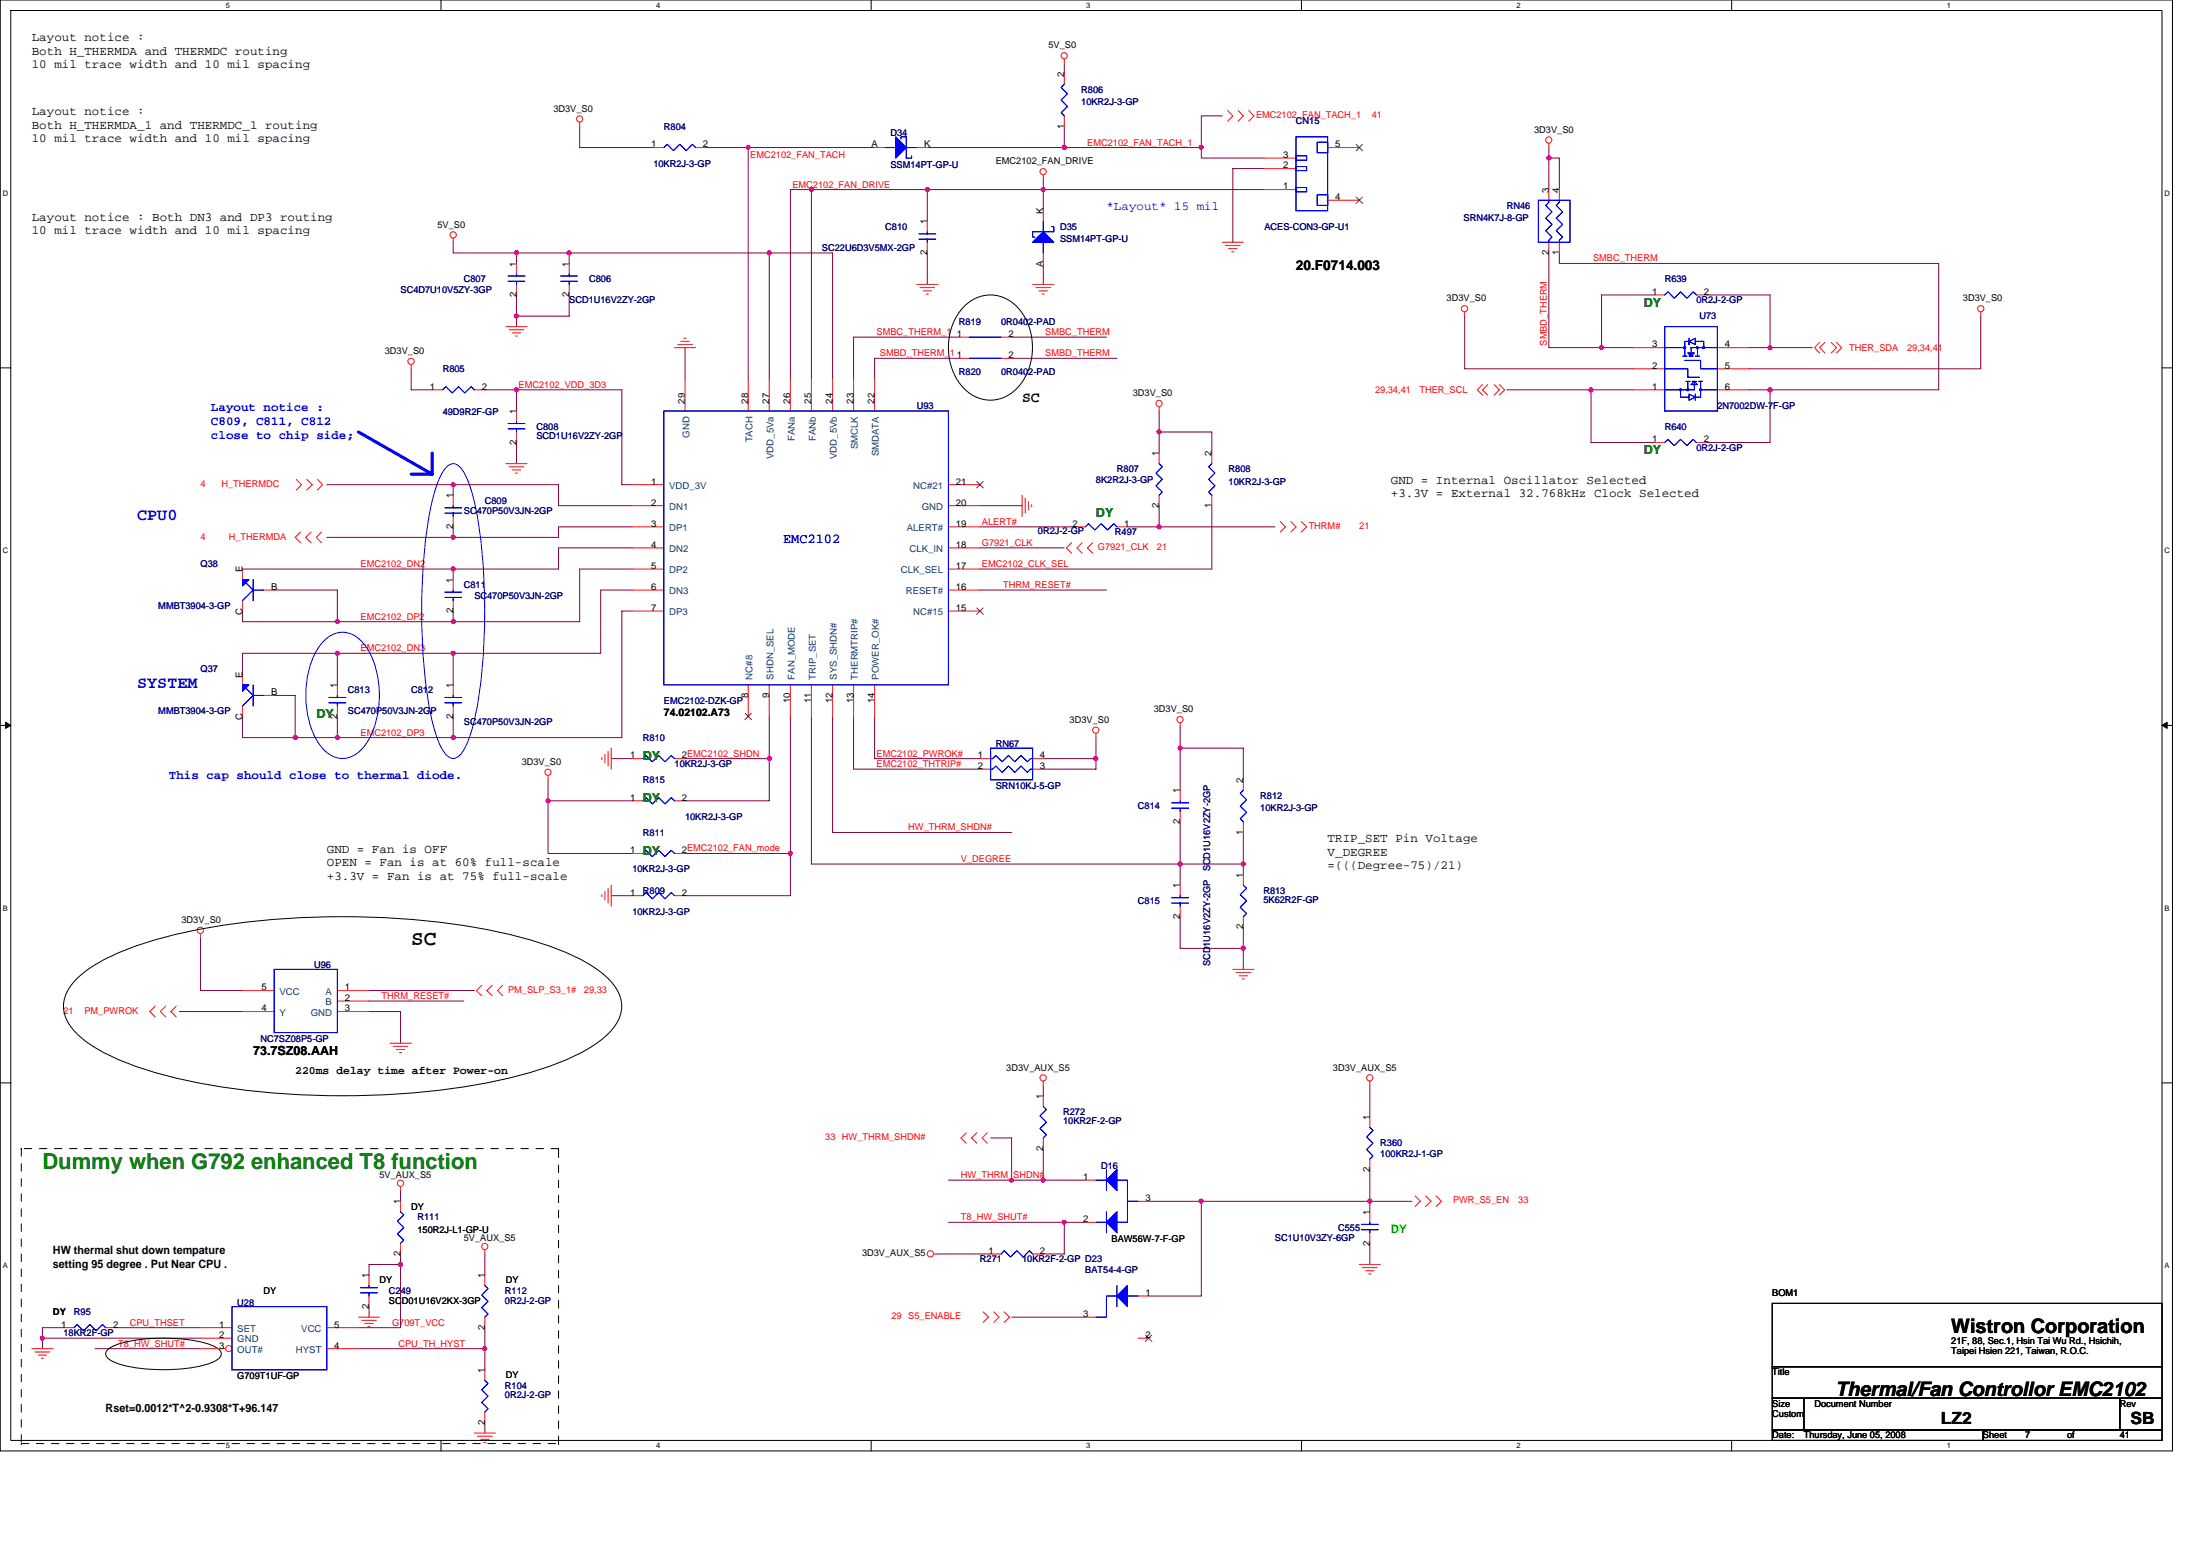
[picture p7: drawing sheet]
<svg xmlns="http://www.w3.org/2000/svg" width="297mm" height="210mm" viewBox="0 0 297 210" stroke-linecap="round" stroke-linejoin="round" font-family="sans-serif">
<path d="M0 0h293.3v195.9h-293.3zM1.5 1.4h290.4v193h-290.4z" fill="none" stroke="#000" stroke-width=".14"/>
<g fill="#fff">
<path d="M30.5 .1h.5v1.2h-.5z"/>
<path d="M30.5 194.6h.5v1.1h-.5z"/>
</g>
<path d="M59.5 0v1.4M59.5 194.4v1.5" fill="none" stroke="#000" stroke-width=".14"/>
<g fill="#fff">
<path d="M88.6 .1h.5v1.2h-.5z"/>
<path d="M88.6 194.6h.5v1.1h-.5z"/>
</g>
<path d="M117.6 0v1.4M117.6 194.4v1.5" fill="none" stroke="#000" stroke-width=".14"/>
<g fill="#fff">
<path d="M146.7 .1h.5v1.2h-.5z"/>
<path d="M146.7 194.6h.5v1.1h-.5z"/>
</g>
<path d="M175.7 0v1.4M175.7 194.4v1.5" fill="none" stroke="#000" stroke-width=".14"/>
<g fill="#fff">
<path d="M204.8 .1h.5v1.2h-.5z"/>
<path d="M204.8 194.6h.5v1.1h-.5z"/>
</g>
<path d="M233.8 0v1.4M233.8 194.4v1.5" fill="none" stroke="#000" stroke-width=".14"/>
<g fill="#fff">
<path d="M262.8 .1h.6v1.2h-.6z"/>
<path d="M262.8 194.6h.6v1.1h-.6z"/>
<path d="M.4 25.5h.7v1.1h-.7z"/>
<path d="M292.3 25.5h.7v1.1h-.7z"/>
<path d="M.4 73.8h.7v1.1h-.7z"/>
<path d="M292.3 73.8h.7v1.1h-.7z"/>
</g>
<path d="M0 49.7h1.5M291.9 49.7h1.4" fill="none" stroke="#000" stroke-width=".14"/>
<g fill="#fff">
<path d="M.4 122h.7v1.1h-.7z"/>
<path d="M292.3 122h.6v1.1h-.6z"/>
</g>
<path d="M0 97.9h1.5M291.9 97.9h1.4" fill="none" stroke="#000" stroke-width=".14"/>
<path d="M.8 97.5l.7 .4-.7 .4zM291.9 97.9l.7-.4v.8z" fill="#000" stroke="#000" stroke-width=".14"/>
<g fill="#fff">
<path d="M.4 170.3h.7v1.1h-.7z"/>
<path d="M292.3 170.3h.6v1.1h-.6z"/>
</g>
<path d="M130 41.6a4.9 4.9 0 0 1 8 .7 8.3 8.3 0 0 1-1.2 10.6 4.9 4.9 0 0 1-7.4-1.3 8.4 8.4 0 0 1 .6-10zM10.3 132.2a21.9 21.9 0 0 1 8.3-4.6 85.3 85.3 0 0 1 24.7-3.8 97.4 97.4 0 0 1 28.6 3.2 28.3 28.3 0 0 1 9.3 4.3 6.3 6.3 0 0 1 2.7 4.5 5.2 5.2 0 0 1-1.7 3.7 22 22 0 0 1-8.3 4.6 85.4 85.4 0 0 1-24.7 3.8 97.2 97.2 0 0 1-28.6-3.2 28.3 28.3 0 0 1-9.3-4.4 6.2 6.2 0 0 1-2.7-4.5 5.3 5.3 0 0 1 1.7-3.6zM0 146.2h1.5M291.9 146.2h1.4M239.3 175.9h52.6v8.6h-52.6zM14.7 182.1a10.5 10.5 0 0 1 4.9-1.4 22.6 22.6 0 0 1 8.8 .8 1.88 1.88 0 0 1 1.5 1.3 1.88 1.88 0 0 1-1.5 1.2 23.2 23.2 0 0 1-12.6 0 1.87 1.87 0 0 1-1.5-1.2l.1-.4zM239.3 188.7h4.2v4.3h-4.2zM239.3 184.5h52.6v4.2h-52.6zM239.3 193h28.4v1.4h-28.4zM243.5 188.7h42.7v4.3h-42.7zM267.7 193h24.2v1.4h-24.2zM286.2 188.7h5.7v4.3h-5.7z" fill="none" stroke="#000" stroke-width=".14"/>
<g fill="none" stroke="#800040" stroke-width=".14">
<path d="M78.3 17.1v2.8h9.9M95.3 19.9h22.8M101 19.9v31.3M125.2 19.9h18.5M143.7 8.5v1.4M143.7 17.1v2.8M162.2 19.9v1.4h8.5M165 15.6h-2.8v4.3h-18.5M209.1 19.9v5.7M61.2 32.7v1.4h8.5v1.5M69.7 34.1h7.2v1.5M69.7 39.8v4.3"/>
<path d="M76.9 34.1h27v17.1M76.9 39.8v2.9h-7.2M103.9 34.1h8.5v17.1M109.6 25.6v25.6M125.2 25.6v4.3M125.2 34.1v4.3M140.9 24.2v4.2M140.9 35.6v2.8M170.7 25.6h-64v25.6M170.7 22.8h-4.2v9.9M209.1 34.1v12.8h11.4M209.1 21.3h1.4v4.3"/>
<path d="M210.5 34.1v1.5h51.3v17h-22.8M223.3 39.8h-7.1v7.1M230.5 39.8h8.5v7.1M55.5 49.8v2.8h2.9M65.5 52.6h18.5v12.8h1.4M69.7 52.6v2.9M69.7 59.7v2.9M92.5 46.9v4.3M129.5 45.5h-14.3v5.7M129.5 48.4h-11.4v2.8M136.6 48.4h14.2M136.6 45.5h12.8"/>
<path d="M156.5 55.5v5.7M156.5 58.3h7.1v2.9M197.8 42.7v7.1h22.7M203.4 52.6h17.1M214.8 52.6v7.1h8.5M236.2 52.6h2.8v7.1h-8.5M236.2 46.9h8.5M267.4 42.7v7.1h-31.2M32.7 76.8h28.5v1.4M37 79.7h8.5v4.2M44.1 65.4h17.1v1.4M61.2 71.1v1.4"/>
<path d="M61.2 65.4h14.2v2.9h10M85.4 79.7h-4.3v8.5h-19.9M85.4 71.1h-10v1.4h-31.3M85.4 74h-10v2.8h-14.2M85.4 76.8h-7.1v7.1h-45.6v-1.4M132.3 79.7h17.1M132.3 74h11.4M132.3 71.1h12.8M132.3 68.3h5.7M152.2 71.1h19.9M156.5 68.3v2.8M163.6 68.3v8.5h-31.3"/>
<path d="M32.7 91v-2.8h12.8v4.3M37 93.9h2.9v5.7M45.5 88.2h15.7v4.3M45.5 96.7v2.9M61.2 82.5v1.4M61.2 96.7v2.9M85.4 82.5h-1.4v17.1h-51.3v-2.9M103.9 96.7v11.4h-11.4M106.7 96.7v24.2h-14.2M109.6 96.7v19.9h58.3M112.4 96.7v15.7h24.2M115.2 96.7v7.1h17.1"/>
<path d="M118.1 96.7v5.7h14.2M148 99.6v4.2h-7.1M159.3 98.1v8.6M74 108.1v7.1h11.4M74 105.3v2.8M74 108.1h11.4M82.5 102.4h2.9M92.5 115.2h14.2M92.5 102.4h11.4M140.9 102.4h7.1M159.3 110.9v8.6M159.3 101h8.6v4.3"/>
<path d="M167.9 112.4v5.6M24.2 136.5h8.5M27.1 126.6v7.1h5.6M49.8 136.5h4.3v4.3M49.8 133.7h14.2M49.8 135.1h12.8M82.5 120.9h2.9M159.3 123.7v4.3h8.6M167.9 125.2v5.7M128.1 159.3h18.4M133.7 153.6h2.9v5.7M140.9 146.5v1.4"/>
<path d="M140.9 155v4.3M185 146.5v4.3M185 157.9v5.7M8.6 179.2h-2.9v2.9M15.7 179.2h11.4M49.8 176.4v1.4M54.1 160.7v1.5M54.1 169.3v9.9h-5.7M54.1 170.7h-4.3v1.4M65.5 169.3v2.8M65.5 179.2v5.7M126.6 169.3h7.1"/>
<path d="M128.1 165h15.6v4.3h-2.8M136.6 177.8h9.9M143.7 165h2.8M155.1 162.2h35.5M162.2 162.2v12.7h-7.1M185 167.8v2.9M5.7 180.6h21.4M12.8 182.1h14.3M48.4 182.1h17.1M65.5 192v1.4"/>
</g>
<g fill="#f0f" stroke="#f0f" stroke-width=".14">
<circle cx="106.7" cy="115.2" r=".27"/>
<circle cx="239" cy="52.6" r=".28"/>
<circle cx="109.6" cy="25.6" r=".28"/>
<circle cx="167.9" cy="128" r=".28"/>
<circle cx="61.2" cy="65.4" r=".27"/>
<circle cx="143.7" cy="19.9" r=".27"/>
<circle cx="74" cy="108.1" r=".27"/>
<circle cx="156.5" cy="71.1" r=".28"/>
<circle cx="69.7" cy="52.6" r=".28"/>
<circle cx="216.2" cy="46.9" r=".28"/>
<circle cx="167.9" cy="116.6" r=".28"/>
<circle cx="156.5" cy="58.3" r=".27"/>
<circle cx="103.9" cy="34.1" r=".28"/>
<circle cx="69.7" cy="34.1" r=".28"/>
<circle cx="61.2" cy="72.5" r=".27"/>
<circle cx="209.1" cy="21.3" r=".28"/>
<circle cx="147.9" cy="102.4" r=".28"/>
<circle cx="45.5" cy="88.2" r=".28"/>
<circle cx="159.3" cy="101" r=".27"/>
<circle cx="39.9" cy="99.5" r=".28"/>
<circle cx="159.3" cy="116.6" r=".28"/>
<circle cx="69.7" cy="42.6" r=".28"/>
<circle cx="101" cy="19.9" r=".27"/>
<circle cx="140.8" cy="25.6" r=".28"/>
<circle cx="239" cy="46.9" r=".28"/>
<circle cx="61.2" cy="99.5" r=".28"/>
<circle cx="45.5" cy="99.5" r=".28"/>
<circle cx="61.2" cy="88.2" r=".28"/>
<circle cx="103.9" cy="102.4" r=".28"/>
<circle cx="45.5" cy="83.9" r=".28"/>
<circle cx="61.2" cy="76.8" r=".28"/>
<circle cx="61.2" cy="83.9" r=".28"/>
<circle cx="76.8" cy="34.1" r=".28"/>
<circle cx="214.8" cy="52.6" r=".27"/>
<circle cx="54.1" cy="170.7" r=".28"/>
<circle cx="65.4" cy="182.1" r=".27"/>
<circle cx="5.7" cy="180.6" r=".28"/>
<circle cx="143.7" cy="165" r=".27"/>
<circle cx="140.8" cy="159.3" r=".28"/>
<circle cx="184.9" cy="162.1" r=".28"/>
<circle cx="162.2" cy="162.1" r=".28"/>
<circle cx="136.6" cy="159.3" r=".27"/>
<circle cx="162.2" cy="19.9" r=".28"/>
<circle cx="125.2" cy="25.6" r=".28"/>
</g>
<g fill="none" stroke="#f00" stroke-width=".14">
<path d="M78.3 16.5v.6M118.1 19.9h1.4M123.8 19.9h1.4M143.7 8v.5M165.8 14.9l.7 .7-.7 .8M167.2 14.9l.7 .7-.7 .8M168.6 14.9l.7 .7-.7 .8M209.1 19.3v.6M61.2 32.2v.5M69.7 35.6v1.4M69.7 38.4v1.4M123.8 38.4h2.8"/>
<path d="M124.2 38.8h2M124.6 39.3h1.2M125.1 39.7h.2M139.4 38.4h2.9M139.9 38.8h2M140.3 39.3h1.1M140.7 39.7h.3M140.9 23.6v.6M165 32.7h2.9M165.5 33.1h1.9M165.9 33.6h1.1M166.3 34h.3"/>
<path d="M55.5 49.2v.6M68.3 44.1h2.9M68.7 44.5h2M69.2 44.9h1.1M69.6 45.4h.3M91.1 46.9h2.8M91.5 46.5h2M91.9 46.1h1.2M92.3 45.7h.3M156.5 54.9v.6M197.8 42.1v.6M200.2 51.9l-.8 .7 .8 .7"/>
<path d="M200.9 51.9l-.7 .7 .7 .7M201.7 51.9l.7 .7-.7 .7M202.4 51.9l.8 .7-.8 .7M245.7 46.2l-.7 .7 .7 .7M246.4 46.2l-.7 .7 .7 .7M247.2 46.2l.8 .7-.8 .7M248 46.2l.7 .7-.7 .7M267.4 42.1v.6M32.7 76.8v1.4M35.6 79.7h1.4M40 64.7l.7 .7-.7 .7M40.6 71.8l-.7 .7 .7 .8"/>
<path d="M41.4 64.7l.7 .7-.7 .7M42 71.8l-.7 .7 .7 .8M42.9 64.7l.7 .7-.7 .7M43.4 71.8l-.7 .7 .7 .8M68.3 62.6h2.9M68.7 63h2M69.2 63.4h1.1M69.6 63.9h.3M138 66.8v2.9M138.4 67.3v2M138.9 67.7v1.1M139.3 68.1v.3"/>
<path d="M144.7 73.3l-.7 .7 .7 .7M145.1 71.1h1.4M146.1 73.3l-.7 .7 .7 .7M147.5 73.3l-.7 .7 .7 .7M150.8 71.1h1.4M172.9 70.4l.7 .7-.7 .7M174.3 70.4l.7 .7-.7 .7M175.7 70.4l.7 .7-.7 .7M32.7 81.1v1.4M61.2 92.5v1.4M61.2 95.3v1.4M148 99v.6"/>
<path d="M159.3 97.6v.5M74 104.7v.6M81.3 102.3v.3M81.7 101.8v1.2M82.1 101.4v2M82.1 119.9v2M82.5 101v2.8M82.5 119.5v2.8M167.9 105.3v1.4M167.9 110.9v1.5M21 135.8l-.8 .7 .8 .8M22.4 135.8l-.7 .7 .7 .8"/>
<path d="M23.8 135.8l-.7 .7 .7 .8M27.1 126v.6M65 133l-.7 .7 .7 .7M66.5 133l-.8 .7 .8 .7M67.9 133l-.7 .7 .7 .7M81.3 120.8v.3M81.7 120.3v1.2M166.5 130.9h2.8M166.9 131.3h2M167.3 131.7h1.1M167.7 132.1h.3M52.7 140.8h2.8"/>
<path d="M53.1 141.2h2M53.5 141.7h1.1M54 142.1h.2M130.5 152.9l-.8 .7 .8 .7M131.9 152.9l-.7 .7 .7 .7M133.3 152.9l-.7 .7 .7 .7M140.9 145.9v.6M140.9 147.9v1.5M140.9 153.6v1.4M185 145.9v.6M27.1 179.2h4.2M48.4 177.8h2.8"/>
<path d="M48.8 178.2h2M49.3 178.6h1.1M49.7 179.1h.3M54.1 160.2v.5M65.5 168.7v.6M126.1 169.3h.5M132.8 177.1l.7 .7-.7 .7M134.2 177.1l.7 .7-.7 .7M135.6 177.1l.7 .7-.7 .7M146.5 177.8h1.5M153.6 174.9h1.5M183.5 170.7h2.9"/>
<path d="M184 171.1h1.9M184.4 171.5h1.1M184.8 172h.3M191.1 161.4l.7 .8-.7 .7M192.5 161.4l.7 .8-.7 .7M193.9 161.4l.7 .8-.7 .7M4.3 182.1h2.9M4.7 182.5h2M5.2 182.9h1.1M5.6 183.3h.3M27.1 180.6h4.2M64 193.4h2.9"/>
<path d="M64.5 193.9h2M64.9 194.3h1.1M65.3 194.7h.3M65.5 184.9v1.4M65.5 190.6v1.4M153.6 180.6h1.5"/>
<circle cx="78.3" cy="16.1" r=".42"/>
<circle cx="143.7" cy="7.5" r=".42"/>
<circle cx="209.1" cy="18.9" r=".42"/>
<circle cx="61.2" cy="31.7" r=".43"/>
<circle cx="140.8" cy="23.2" r=".42"/>
<circle cx="55.5" cy="48.8" r=".42"/>
<circle cx="156.5" cy="54.5" r=".42"/>
<circle cx="197.7" cy="41.7" r=".42"/>
<circle cx="267.4" cy="41.7" r=".42"/>
<circle cx="148" cy="98.6" r=".42"/>
<circle cx="159.3" cy="97.1" r=".42"/>
<circle cx="74" cy="104.2" r=".42"/>
<circle cx="27" cy="125.6" r=".43"/>
<circle cx="54.1" cy="159.7" r=".43"/>
<circle cx="140.8" cy="145.5" r=".43"/>
<circle cx="184.9" cy="145.5" r=".42"/>
<circle cx="65.4" cy="168.3" r=".42"/>
<circle cx="125.6" cy="169.2" r=".43"/>
</g>
<g fill="none" stroke="#00f" stroke-width=".14">
<path d="M119.5 19.9h1.4M121.6 18.8v-.3h.8v2.8h.7v-.3M122.4 19.9h1.4M68.6 37.3h2.3M68.6 38h2.3M69.7 37v.3M69.7 38v.4M33.2 78.7l1 1-1.5 1.4M34.2 78.2v2.9M34.2 79.7h1.4M60.3 63a1.14 1.14 0 0 1 1.8 0 8.5 8.5 0 0 1 1.6 3.4 66.5 66.5 0 0 1 1.7 18.3 58.4 58.4 0 0 1-1.7 13.8 8.5 8.5 0 0 1-1.6 3.4 1.14 1.14 0 0 1-1.8 0 8.5 8.5 0 0 1-1.6-3.4 66.7 66.7 0 0 1-1.7-18.2 58.4 58.4 0 0 1 1.7-13.9 8.4 8.4 0 0 1 1.6-3.4zM146.5 71.1l.5-.4 .8 .8 .9-.8 .8 .8 .9-.8 .4 .4"/>
<path d="M43.5 86.7a3.4 3.4 0 0 1 5.5 0 11.8 11.8 0 0 1 2 9.6 8.7 8.7 0 0 1-2.7 5.3 3.3 3.3 0 0 1-4.8-.6 11.9 11.9 0 0 1-2-9.6 9.8 9.8 0 0 1 2-4.7zM60.1 94.1h2.2M60.1 94.9h2.2M61.2 93.9v.2M61.2 94.9v.4M167.9 106.7l-.5 .4 .9 .8-.9 .9 .9 .9-.9 .8 .5 .4M140.9 149.4l.4 .4-.9 .8 .9 .9-.9 .8 .9 .9-.4 .4M150.8 174.9h-1.4v2.9h-1.4M150.8 173.5v2.9M152.2 174.9h1.4M65.5 186.3l.4 .5-.9 .8 .9 .9-.9 .8 .9 .9-.4 .4"/>
</g>
<path d="M48.4 58.3l10 5.7v-2.8M55.5 64h2.9" fill="none" stroke="#00f" stroke-width=".42"/>
<path d="M2.9 155v39.9M2.9 155h.1M75.4 155h.1M75.4 155h-72.5M2.9 194.9h.1M2.9 194.9h72.5M75.4 194.9h.1M75.4 194.9v-39.9" fill="none" stroke="#000" stroke-width=".14" stroke-dasharray="1 1 1 1 1 1 1 1"/>
<path d="M154.7 180.2l.8 .9M155.5 180.2l-.9 .9" fill="none" stroke="#804000" stroke-width=".14"/>
<g fill="#00f" stroke="#00f" stroke-width=".14">
<path d="M152.2 173.5v2.9l-1.4-1.5z" fill-rule="evenodd"/>
<path d="M152.2 173.5v2.9l-1.4-1.5z" fill-rule="evenodd"/>
<path d="M32.7 78.2h.9l-.9 .9z" fill-rule="evenodd"/>
<path d="M32.7 78.2h.9l-.9 .9z" fill-rule="evenodd"/>
<path d="M120.9 18.5l1.5 1.4-1.5 1.4z" fill-rule="evenodd"/>
<path d="M120.9 18.5l1.5 1.4-1.5 1.4z" fill-rule="evenodd"/>
</g>
<circle cx="30.9" cy="182" r=".42" fill="#fff" stroke="#f00" stroke-width=".14"/>
<g fill="none" stroke="#f00" stroke-width=".14">
<path d="M88.2 19.9h1.4M93.9 19.9h1.4M143.7 9.9v1.5M143.7 15.6v1.5M179.3 19.9h4.2M76.9 35.6v1.4M76.9 38.4v1.4M125.2 29.9v1.4M125.2 32.7v1.4M140.9 28.4v1.5M140.9 34.1v1.5M170.7 25.6h4.3"/>
<path d="M170.7 22.8h4.3M170.7 21.3h4.3M179.3 27h4.2M209.1 25.6v1.4M209.1 32.7v1.4M210.5 25.6v1.4M210.5 32.7v1.4M223.3 39.8h1.5M229 39.8h1.5M58.4 52.6h1.4M64 52.6h1.5M69.7 55.5v1.4"/>
<path d="M69.7 58.3v1.4M92.5 51.2v4.3M101 51.2v4.3M103.9 51.2v4.3M106.7 51.2v4.3M109.6 51.2v4.3M112.4 51.2v4.3M115.2 51.2v4.3M118.1 51.2v4.3M129.5 45.5h1.4M129.5 48.4h1.4M135.2 45.5h1.4"/>
<path d="M135.2 48.4h1.4M220.5 52.6h4.3M220.5 49.8h4.3M220.5 46.9h4.3M223.3 59.7h1.5M229 59.7h1.5M231.9 52.6h4.3M231.9 49.8h4.3M231.9 46.9h4.3M61.2 66.8v1.5M61.2 69.7v1.4M61.2 78.2v1.5"/>
<path d="M85.4 65.4h4.2M85.4 68.3h4.2M85.4 71.1h4.2M85.4 74h4.2M85.4 76.8h4.2M85.4 79.7h4.2M128.1 65.4h4.2M128.1 68.3h4.2M128.1 71.1h4.2M128.1 74h4.2M128.1 76.8h4.2M128.1 79.7h4.2"/>
<path d="M156.5 61.2v1.4M156.5 66.8v1.5M163.6 61.2v1.4M163.6 66.8v1.5M32.7 91v1.5M32.7 95.3v1.4M35.6 93.9h1.4M45.5 92.5v1.4M45.5 95.3v1.4M61.2 81.1v1.4M85.4 82.5h4.2M101 92.5v4.2"/>
<path d="M103.9 92.5v4.2M106.7 92.5v4.2M109.6 92.5v4.2M112.4 92.5v4.2M115.2 92.5v4.2M118.1 92.5v4.2M128.1 82.5h4.2M85.4 108.1h1.4M85.4 115.2h1.4M85.4 102.4h1.4M91.1 108.1h1.4M91.1 115.2h1.4"/>
<path d="M91.1 102.4h1.4M132.3 102.4h1.4M132.3 103.8h1.4M139.4 102.4h1.5M139.4 103.8h1.5M159.3 106.7v1.4M159.3 109.5v1.4M159.3 119.5v1.4M167.9 118v1.5M32.7 133.7h4.3M32.7 136.5h4.3M45.5 133.7h4.3"/>
<path d="M45.5 135.1h4.3M45.5 136.5h4.3M85.4 120.9h1.4M91.1 120.9h1.4M159.3 122.3v1.4M167.9 123.7v1.5M146.5 159.3h1.5M185 150.8v1.4M185 156.5v1.4M8.6 179.2h1.4M14.3 179.2h1.4M44.1 179.2h4.3"/>
<path d="M49.8 172.1v1.4M49.8 174.9v1.5M54.1 162.2v1.4M54.1 167.8v1.5M65.5 172.1v1.4M65.5 177.8v1.4M133.7 169.3h1.5M139.4 169.3h1.5M146.5 165h1.5M153.6 162.2h1.5M185 163.6v1.4M185 166.4v1.4"/>
<path d="M27.1 182.1h3.4M44.1 182.1h4.3"/>
</g>
<g fill="none" stroke="#00f" stroke-width=".14">
<path d="M89.6 19.9l.5-.4 .8 .8 .9-.8 .8 .8 .9-.8 .4 .4M143.7 11.4l-.4 .4 .8 .9-.8 .8 .8 .9-.8 .8 .4 .4M175 18.5h4.3v9.9h-4.3zM177.8 19.2h1.5v1.4h-1.5zM75.7 37.3h2.3M75.7 38h2.3M76.9 37v.3M76.9 38v.4M124.1 31.6h2.2M124.1 32.3h2.2M125.2 31.3v.3M125.2 32.3v.4"/>
<path d="M140.9 29.9v1.4M140.9 32.7v1.4M142 30.6h.3v.7h-2.9v.7h.3M175 25.3h1.4v.6h-1.4zM175 22.5h1.4v.5h-1.4zM175 21h1.4v.6h-1.4zM177.8 26.3h1.5v1.4h-1.5zM207.7 27h4.3v5.7h-4.3zM209.1 27v.3l-.4 .4 .8 .9-.8 .8 .8 .9-.8 .8 .8 .9-.4 .4v.3M210.5 27v.3l-.4 .4 .9 .9-.9 .8 .9 .9-.9 .8 .9 .9-.5 .4v.3M224.8 39.8l.4-.4 .9 .9 .8-.9 .9 .9 .8-.9 .4 .4M59.8 52.6l.4-.4 .9 .8 .8-.8 .9 .8 .8-.8 .4 .4"/>
<path d="M68.6 57.2h2.3M68.6 57.9h2.3M69.7 56.9v.3M69.7 57.9v.4M89.6 55.5h38.5v37h-38.5zM130.9 45.5h4.3M130.9 48.4h4.3M224.8 49.8h3.1v1.1h1.6M224.8 59.7l.4-.4 .9 .9 .8-.9 .9 .9 .8-.9 .4 .4M224.8 46.9h2.7M224.8 44.1h7.1v11.4h-7.1zM226.8 52.5h.2v.2h-.2z"/>
<path d="M226.9 52.6v1h1.1M227.2 48.1h.6M227.4 46.8h.2v.2h-.2zM227.5 48.6h2.1v1.2h2.3M227.5 46.9v1.2M227.6 51.5h.6M227.8 52.5h.2v.2h-.2zM227.9 51.5v1.1M228 53.2l.9 .4-.9 .4zM228 45.7v.8v-.4h-.5v.8M228 46.1l.9-.4v.8zM228 48.1h.6"/>
<path d="M228.3 51.9l.5-.4 .4 .4zM228.5 51.5h.5M228.8 51.5v1.1h-4M228.9 53.2v.8M228.9 48.1h.6M228.9 46.1h1M229.1 46.8h.2v.2h-.2zM229.2 46.9v1.2M229.3 51.5h.6M229.5 52.5h.2v.2h-.2zM229.6 52.6h2.3M229.6 51.5v2.1h-.7"/>
<path d="M229.8 46.1h.2v.8M229.9 46.8h.2v.2h-.2zM231.9 46.9h-3.6v1.2l-.4-.5h.9l-.5 .5M60.1 79.9h2.2M60.1 68.6h2.2M60.1 69.3h2.2M61.2 68.3v.3M61.2 69.3v.4M61.2 79.7v.2M156.5 62.6l.4 .4-.8 .9 .8 .8-.8 .9 .8 .8-.4 .4M163.6 62.6l-.4 .4 .8 .9-.8 .8 .8 .9-.8 .8 .4 .4M33.2 92.9l1 1-1.5 1.4"/>
<path d="M34.2 92.5v2.8M34.2 93.9h1.4M44.4 94.1h2.3M44.4 94.9h2.3M45.5 93.9v.2M45.5 94.9v.4M60.1 80.6h2.2M61.2 80.6v.5M86.8 108.1l.4-.4 .9 .8 .8-.8 .9 .8 .8-.8 .5 .4M86.8 115.2l.4-.4 .9 .8 .8-.8 .9 .8 .8-.8 .5 .4M86.8 102.4l.4-.4 .9 .8 .8-.8 .9 .8 .8-.8 .5 .4M133.7 101h5.7v4.3h-5.7z"/>
<path d="M133.7 102.4h.3l.4-.4 .9 .8 .9-.8 .8 .8 .9-.8 .8 .8 .4-.4h.3M133.7 103.8h.3l.4-.4 .9 .9 .9-.9 .8 .9 .9-.9 .8 .9 .4-.5h.3M158.2 108.4h2.3M158.2 109.1h2.3M159.3 108.1v.3M159.3 109.1v.4M167.9 119.5l.4 .4-.9 .9 .9 .8-.9 .9 .9 .8-.4 .4M37 130.9h8.5v8.5h-8.5zM86.8 120.9l.4-.4 .9 .8 .8-.8 .9 .8 .8-.8 .5 .4M158.2 121.2h2.3M158.2 121.9h2.3M159.3 120.9v.3"/>
<path d="M159.3 121.9v.4M148 159.3h1.4M149.4 157.9v2.8M150.8 159.3h1.4v5.7h-1.4M185 152.2l.4 .4-.9 .9 .9 .8-.9 .9 .9 .8-.4 .5M10 179.2l.4-.4 .9 .8 .8-.8 .9 .8 .8-.8 .5 .4M31.3 176.4h12.8v8.5h-12.8zM48.7 173.8h2.3M48.7 174.5h2.3M49.8 173.5v.3M49.8 174.5v.4M54.1 163.6l.4 .4-.8 .8 .8 .9-.8 .9 .8 .8-.4 .4"/>
<path d="M65.5 173.5l.4 .4-.9 .9 .9 .9-.9 .8 .9 .9-.4 .4M135.2 169.3l.4-.5 .8 .9 .9-.9 .9 .9 .8-.9 .4 .5M148 165h1.4M149.4 163.6v2.8M152.2 162.2h1.4M183.8 165.3h2.3M183.8 166h2.3M185 165v.3M185 166v.4"/>
</g>
<g fill="#00f" stroke="#00f" stroke-width=".14">
<path d="M32.7 92.5h.9l-.9 .8z" fill-rule="evenodd"/>
<path d="M32.7 92.5h.9l-.9 .8z" fill-rule="evenodd"/>
<path d="M139.4 32.7l1.5-1.4 1.4 1.4z" fill-rule="evenodd"/>
<path d="M139.4 32.7l1.5-1.4 1.4 1.4z" fill-rule="evenodd"/>
<path d="M149.4 159.3l1.4-1.4v2.8z" fill-rule="evenodd"/>
<path d="M150.8 163.6v2.8l-1.4-1.4z" fill-rule="evenodd"/>
<path d="M149.4 159.3l1.4-1.4v2.8z" fill-rule="evenodd"/>
<path d="M150.8 163.6v2.8l-1.4-1.4z" fill-rule="evenodd"/>
</g>
<path d="M183.1 19.5l.9 .9M184 19.5l-.9 .9M183.1 26.6l.9 .9M184 26.6l-.9 .9M131.9 65l.9 .9M132.7 65l-.8 .9M100.6 96.3l.9 .9M101.4 96.3l-.8 .9M131.9 82.1l.9 .8M132.7 82.1l-.8 .8" fill="none" stroke="#804000" stroke-width=".14"/>
<g fill="#f0f" stroke="#f0f" stroke-width=".14">
<circle cx="106.7" cy="115.2" r=".27"/>
<circle cx="239" cy="52.6" r=".28"/>
<circle cx="109.6" cy="25.6" r=".28"/>
<circle cx="167.9" cy="128" r=".28"/>
<circle cx="61.2" cy="65.4" r=".27"/>
<circle cx="143.7" cy="19.9" r=".27"/>
<circle cx="74" cy="108.1" r=".27"/>
<circle cx="156.5" cy="71.1" r=".28"/>
<circle cx="69.7" cy="52.6" r=".28"/>
<circle cx="216.2" cy="46.9" r=".28"/>
<circle cx="167.9" cy="116.6" r=".28"/>
<circle cx="156.5" cy="58.3" r=".27"/>
<circle cx="103.9" cy="34.1" r=".28"/>
<circle cx="69.7" cy="34.1" r=".28"/>
<circle cx="61.2" cy="72.5" r=".27"/>
<circle cx="209.1" cy="21.3" r=".28"/>
<circle cx="147.9" cy="102.4" r=".28"/>
<circle cx="45.5" cy="88.2" r=".28"/>
<circle cx="159.3" cy="101" r=".27"/>
<circle cx="39.9" cy="99.5" r=".28"/>
<circle cx="159.3" cy="116.6" r=".28"/>
<circle cx="69.7" cy="42.6" r=".28"/>
<circle cx="101" cy="19.9" r=".27"/>
<circle cx="140.8" cy="25.6" r=".28"/>
<circle cx="239" cy="46.9" r=".28"/>
<circle cx="61.2" cy="99.5" r=".28"/>
<circle cx="45.5" cy="99.5" r=".28"/>
<circle cx="61.2" cy="88.2" r=".28"/>
<circle cx="103.9" cy="102.4" r=".28"/>
<circle cx="45.5" cy="83.9" r=".28"/>
<circle cx="61.2" cy="76.8" r=".28"/>
<circle cx="61.2" cy="83.9" r=".28"/>
<circle cx="76.8" cy="34.1" r=".28"/>
<circle cx="214.8" cy="52.6" r=".27"/>
<circle cx="54.1" cy="170.7" r=".28"/>
<circle cx="65.4" cy="182.1" r=".27"/>
<circle cx="5.7" cy="180.6" r=".28"/>
<circle cx="143.7" cy="165" r=".27"/>
<circle cx="140.8" cy="159.3" r=".28"/>
<circle cx="184.9" cy="162.1" r=".28"/>
<circle cx="162.2" cy="162.1" r=".28"/>
<circle cx="136.6" cy="159.3" r=".27"/>
<circle cx="162.2" cy="19.9" r=".28"/>
<circle cx="125.2" cy="25.6" r=".28"/>
</g>
<text font-size="3" fill="#008000" x="5.7" y="157.8">Dummy when G792 enhanced T8 function</text>
<text font-size="2.8" x="55.5" y="127.5">SC</text>
<g font-size="2.7">
<text x="263.5" y="179.9">Wistron Corporation</text>
<text x="247.8" y="188.4">Thermal/Fan Controllor EMC2102</text>
</g>
<g font-size="2.3" fill="#00f">
<text x="18.5" y="70.1">CPU0</text>
<text x="18.5" y="92.9">SYSTEM</text>
</g>
<g font-size="2.3">
<text x="262" y="192.3">LZ2</text>
<text x="287.7" y="192.3">SB</text>
</g>
<text font-size="2" x="138" y="54.3">SC</text>
<text font-size="1.8" x="175" y="36.4">20.F0714.003</text>
<text font-size="1.8" fill="#00f" x="105.7" y="73.3">EMC2102</text>
<g font-size="1.7">
<text x="4.3" y="5.6">Layout notice :</text>
<text x="4.3" y="7.4">Both H_THERMDA and THERMDC routing</text>
<text x="4.3" y="9.2">10 mil trace width and 10 mil spacing</text>
<text x="4.3" y="15.6">Layout notice :</text>
<text x="4.3" y="17.4">Both H_THERMDA_1 and THERMDC_1 routing</text>
<text x="4.3" y="19.2">10 mil trace width and 10 mil spacing</text>
<text x="4.3" y="29.8">Layout notice : Both DN3 and DP3 routing</text>
<text x="4.3" y="31.6">10 mil trace width and 10 mil spacing</text>
<text x="187.8" y="65.3">GND = Internal Oscillator Selected</text>
<text x="187.8" y="67.1">+3.3V = External 32.768kHz Clock Selected</text>
<text x="179.3" y="113.7">TRIP_SET Pin Voltage</text>
<text x="44.1" y="115.1">GND = Fan is OFF</text>
<text x="44.1" y="116.9">OPEN = Fan is at 60% full-scale</text>
<text x="44.1" y="118.7">+3.3V = Fan is at 75% full-scale</text>
<text x="179.3" y="115.5">V_DEGREE</text>
<text x="179.3" y="117.3">=(((Degree-75)/21)</text>
<text x="34.2" y="142.4">73.7SZ08.AAH</text>
</g>
<g font-size="1.7" fill="#00f">
<text x="149.4" y="28.4">*Layout* 15 mil</text>
<text x="28.5" y="55.4">Layout notice :</text>
<text x="28.5" y="57.3">C809, C811, C812</text>
<text x="28.5" y="59.2">close to chip side;</text>
<text x="22.8" y="105.2">This cap should close to thermal diode.</text>
</g>
<g font-size="1.7" fill="#008000">
<text x="221.9" y="41.4">DY</text>
<text x="221.9" y="61.3">DY</text>
<text x="148" y="69.8">DY</text>
<text x="42.7" y="96.9">DY</text>
<text x="86.8" y="102.6">DY</text>
<text x="86.8" y="108.3">DY</text>
<text x="86.8" y="115.4">DY</text>
</g>
<g font-size="1.5">
<text x="39.9" y="144.9">220ms delay time after Power-on</text>
<text x="7.2" y="169.3">HW thermal shut down tempature</text>
<text x="7.2" y="171.1">setting 95 degree . Put Near CPU .</text>
<text x="14.3" y="190.6">Rset=0.0012*T^2-0.9308*T+96.147</text>
</g>
<text font-size="1.5" fill="#0f0" x="187.8" y="166.4">DY</text>
<text font-size="1.4" x="89.6" y="96.6">74.02102.A73</text>
<g font-size="1.3">
<text x="141.6" y="6.5">5V_S0</text>
<text x="143.7" y="10.4" transform="rotate(-90 143.7 10.4)">2</text>
<text x="74.7" y="15.1">3D3V_S0</text>
<text x="143.7" y="17.4" transform="rotate(-90 143.7 17.4)">1</text>
<text x="207.1" y="17.9">3D3V_S0</text>
<text x="87.9" y="19.9">1</text>
<text x="94.9" y="19.9">2</text>
<text x="117.7" y="19.9">A</text>
<text x="124.8" y="19.9">K</text>
<text x="134.4" y="22.2">EMC2102_FAN_DRIVE</text>
<text x="173.3" y="22.7">2</text>
<text x="173.3" y="21.3">3</text>
<text x="180.3" y="19.9">5</text>
<text x="140.8" y="28.9" transform="rotate(-90 140.8 28.9)">K</text>
<text x="173.3" y="25.6">1</text>
<text x="180.3" y="27">4</text>
<text x="209.1" y="26" transform="rotate(-90 209.1 26)">3</text>
<text x="210.5" y="26" transform="rotate(-90 210.5 26)">4</text>
<text x="59.1" y="30.7">5V_S0</text>
<text x="69.7" y="36" transform="rotate(-90 69.7 36)">1</text>
<text x="76.8" y="36" transform="rotate(-90 76.8 36)">1</text>
<text x="125.2" y="34.4" transform="rotate(-90 125.2 34.4)">2</text>
<text x="125.2" y="30.3" transform="rotate(-90 125.2 30.3)">1</text>
<text x="209.1" y="34.4" transform="rotate(-90 209.1 34.4)">2</text>
<text x="210.5" y="34.4" transform="rotate(-90 210.5 34.4)">1</text>
<text x="69.7" y="40.1" transform="rotate(-90 69.7 40.1)">2</text>
<text x="76.8" y="40.1" transform="rotate(-90 76.8 40.1)">2</text>
<text x="140.8" y="36" transform="rotate(-90 140.8 36)">A</text>
<text x="195.3" y="40.7">3D3V_S0</text>
<text x="223.1" y="39.8">1</text>
<text x="230" y="39.8">2</text>
<text x="265" y="40.7">3D3V_S0</text>
<text x="52" y="47.8">3D3V_S0</text>
<text x="129.2" y="45.5">1</text>
<text x="136.2" y="45.5">2</text>
<text x="223.1" y="46.9">3</text>
<text x="232.9" y="46.9">4</text>
<text x="58.1" y="52.6">1</text>
<text x="65" y="52.6">2</text>
<text x="129.2" y="48.3">1</text>
<text x="136.2" y="48.3">2</text>
<text x="152.9" y="53.5">3D3V_S0</text>
<text x="223.1" y="52.6">1</text>
<text x="223.1" y="49.8">2</text>
<text x="232.9" y="49.8">5</text>
<text x="232.9" y="52.6">6</text>
<text x="69.7" y="55.9" transform="rotate(-90 69.7 55.9)">1</text>
<text x="92.5" y="54.5" transform="rotate(-90 92.5 54.5)">29</text>
<text x="101" y="54.5" transform="rotate(-90 101 54.5)">28</text>
<text x="103.8" y="54.5" transform="rotate(-90 103.8 54.5)">27</text>
<text x="106.7" y="54.5" transform="rotate(-90 106.7 54.5)">26</text>
<text x="109.5" y="54.5" transform="rotate(-90 109.5 54.5)">25</text>
<text x="112.4" y="54.5" transform="rotate(-90 112.4 54.5)">24</text>
<text x="115.2" y="54.5" transform="rotate(-90 115.2 54.5)">23</text>
<text x="118.1" y="54.5" transform="rotate(-90 118.1 54.5)">22</text>
<text x="223.1" y="59.7">1</text>
<text x="230" y="59.7">2</text>
<text x="69.7" y="60" transform="rotate(-90 69.7 60)">2</text>
<text x="87.9" y="65.4">1</text>
<text x="129" y="65.4">21</text>
<text x="156.5" y="61.6" transform="rotate(-90 156.5 61.6)">1</text>
<text x="163.6" y="61.6" transform="rotate(-90 163.6 61.6)">2</text>
<text x="61.2" y="71.4" transform="rotate(-90 61.2 71.4)">2</text>
<text x="61.2" y="67.3" transform="rotate(-90 61.2 67.3)">1</text>
<text x="87.9" y="68.2">2</text>
<text x="87.9" y="71.1">3</text>
<text x="129" y="68.2">20</text>
<text x="129" y="71.1">19</text>
<text x="144.8" y="71.1">2</text>
<text x="151.8" y="71.1">1</text>
<text x="156.5" y="68.6" transform="rotate(-90 156.5 68.6)">2</text>
<text x="163.6" y="68.6" transform="rotate(-90 163.6 68.6)">1</text>
<text x="32.7" y="77.2" transform="rotate(-90 32.7 77.2)">E</text>
<text x="87.9" y="73.9">4</text>
<text x="87.9" y="76.8">5</text>
<text x="129" y="76.8">17</text>
<text x="129" y="73.9">18</text>
<text x="32.7" y="83" transform="rotate(-90 32.7 83)">C</text>
<text x="36.6" y="79.6">B</text>
<text x="61.2" y="82.8" transform="rotate(-90 61.2 82.8)">2</text>
<text x="61.2" y="78.7" transform="rotate(-90 61.2 78.7)">1</text>
<text x="87.9" y="79.6">6</text>
<text x="87.9" y="82.5">7</text>
<text x="129" y="79.6">16</text>
<text x="129" y="82.5">15</text>
<text x="32.7" y="91.5" transform="rotate(-90 32.7 91.5)">E</text>
<text x="36.6" y="93.9">B</text>
<text x="45.5" y="92.9" transform="rotate(-90 45.5 92.9)">1</text>
<text x="61.2" y="92.9" transform="rotate(-90 61.2 92.9)">1</text>
<text x="101" y="94.2" transform="rotate(-90 101 94.2)">8</text>
<text x="103.8" y="94.2" transform="rotate(-90 103.8 94.2)">9</text>
<text x="106.7" y="94.9" transform="rotate(-90 106.7 94.9)">10</text>
<text x="109.5" y="94.9" transform="rotate(-90 109.5 94.9)">11</text>
<text x="112.4" y="94.9" transform="rotate(-90 112.4 94.9)">12</text>
<text x="115.2" y="94.9" transform="rotate(-90 115.2 94.9)">13</text>
<text x="118.1" y="94.9" transform="rotate(-90 118.1 94.9)">14</text>
<text x="32.7" y="97.2" transform="rotate(-90 32.7 97.2)">C</text>
<text x="45.5" y="97" transform="rotate(-90 45.5 97)">2</text>
<text x="61.2" y="97" transform="rotate(-90 61.2 97)">2</text>
<text x="144.4" y="97.6">3D3V_S0</text>
<text x="155.8" y="96.2">3D3V_S0</text>
<text x="70.4" y="103.3">3D3V_S0</text>
<text x="85.1" y="102.4">1</text>
<text x="92.1" y="102.4">2EMC2102_SHDN</text>
<text x="132" y="102.4">1</text>
<text x="132" y="103.8">2</text>
<text x="140.4" y="103.8">3</text>
<text x="140.4" y="102.4">4</text>
<text x="159.3" y="107.1" transform="rotate(-90 159.3 107.1)">1</text>
<text x="167.8" y="105.7" transform="rotate(-90 167.8 105.7)">2</text>
<text x="85.1" y="108.1">1</text>
<text x="92.1" y="108.1">2</text>
<text x="159.3" y="111.2" transform="rotate(-90 159.3 111.2)">2</text>
<text x="167.8" y="112.6" transform="rotate(-90 167.8 112.6)">1</text>
<text x="85.1" y="115.2">1</text>
<text x="92.1" y="115.2">2EMC2102_FAN_mode</text>
<text x="159.3" y="119.9" transform="rotate(-90 159.3 119.9)">1</text>
<text x="167.8" y="118.5" transform="rotate(-90 167.8 118.5)">1</text>
<text x="24.5" y="124.6">3D3V_S0</text>
<text x="85.1" y="120.9">1</text>
<text x="92.1" y="120.9">2</text>
<text x="159.3" y="124" transform="rotate(-90 159.3 124)">2</text>
<text x="167.8" y="125.5" transform="rotate(-90 167.8 125.5)">2</text>
<text x="35.3" y="136.5">4</text>
<text x="35.3" y="133.7">5</text>
<text x="46.5" y="133.7">1</text>
<text x="46.5" y="135.1">2</text>
<text x="46.5" y="136.5">3</text>
<text x="135.9" y="144.5">3D3V_AUX_S5</text>
<text x="140.8" y="148.4" transform="rotate(-90 140.8 148.4)">1</text>
<text x="180" y="144.5">3D3V_AUX_S5</text>
<text x="140.8" y="155.3" transform="rotate(-90 140.8 155.3)">2</text>
<text x="184.9" y="151.2" transform="rotate(-90 184.9 151.2)">1</text>
<text x="51.2" y="159">5V_AUX_S5</text>
<text x="146.3" y="159.3">1</text>
<text x="184.9" y="158.2" transform="rotate(-90 184.9 158.2)">2</text>
<text x="54.1" y="162.6" transform="rotate(-90 54.1 162.6)">1</text>
<text x="55.5" y="163.3">DY</text>
<text x="56.4" y="166.4">150R2J-L1-GP-U</text>
<text x="62.6" y="167.6">5V_AUX_S5</text>
<text x="146.3" y="165">2</text>
<text x="150.1" y="167.7">BAW56W-7-F-GP</text>
<text x="154.6" y="162.1">3</text>
<text x="184.9" y="164" transform="rotate(-90 184.9 164)">1</text>
<text x="49.8" y="172.5" transform="rotate(-90 49.8 172.5)">1</text>
<text x="51.2" y="173.2">DY</text>
<text x="54.1" y="169.5" transform="rotate(-90 54.1 169.5)">2</text>
<text x="65.4" y="172.5" transform="rotate(-90 65.4 172.5)">1</text>
<text x="68.3" y="173.2">DY</text>
<text x="116.4" y="169.5">3D3V_AUX_S5</text>
<text x="133.5" y="169.2">1</text>
<text x="140.4" y="169.2">2</text>
<text x="184.9" y="168.1" transform="rotate(-90 184.9 168.1)">2</text>
<text x="7.2" y="177.6">DY</text>
<text x="8.3" y="179.2">1</text>
<text x="15.3" y="179.2">2</text>
<text x="29.6" y="179.2">1</text>
<text x="35.6" y="174.7">DY</text>
<text x="45.1" y="179.2">5</text>
<text x="49.8" y="176.7" transform="rotate(-90 49.8 176.7)">2</text>
<text x="52.5" y="176">SCD01U16V2KX-3GP</text>
<text x="65.4" y="179.5" transform="rotate(-90 65.4 179.5)">2</text>
<text x="146.3" y="177.8">3</text>
<text x="154.6" y="174.9">1</text>
<text x="239.3" y="175">BOM1</text>
<text x="29.6" y="180.6">2</text>
<text x="29.6" y="182">3</text>
<text x="45.1" y="182">4</text>
<text x="65.4" y="185.3" transform="rotate(-90 65.4 185.3)">1</text>
<text x="154.6" y="180.6">2</text>
<text x="239.3" y="185.6">Title</text>
<text x="263.5" y="181.4">21F, 88, Sec.1, Hsin Tai Wu Rd., Hsichih,</text>
<text x="263.5" y="182.8">Taipei Hsien 221, Taiwan, R.O.C.</text>
<text x="32" y="186.2">G709T1UF-GP</text>
<text x="68.3" y="186.1">DY</text>
<text x="239.3" y="189.9">Size</text>
<text x="239.3" y="191.3">Custom</text>
<text x="245" y="189.9">Document Number</text>
<text x="286.2" y="189.9">Rev</text>
<text x="65.4" y="192.3" transform="rotate(-90 65.4 192.3)">2</text>
<text x="239.3" y="194.2">Date:</text>
<text x="243.5" y="194.2">Thursday, June 05, 2008</text>
<text x="267.7" y="194.2">Sheet</text>
<text x="273.4" y="194.2">7</text>
<text x="279.1" y="194.2">of</text>
<text x="286.2" y="194.2">41</text>
</g>
<g font-size="1.3" fill="#000080">
<text x="89.6" y="17.5">R804</text>
<text x="146" y="12.5">R806</text>
<text x="146" y="14.2">10KR2J-3-GP</text>
<text x="175" y="16.8">CN15</text>
<text x="88.2" y="22.5">10KR2J-3-GP</text>
<text x="120.2" y="18.4">D34</text>
<text x="120.2" y="22.6">SSM14PT-GP-U</text>
<text x="197.6" y="29.9">SRN4K7J-8-GP</text>
<text x="203.4" y="28.2">RN46</text>
<text x="111" y="33.8">SC22U6D3V5MX-2GP</text>
<text x="119.5" y="31">C810</text>
<text x="143.1" y="31">D35</text>
<text x="143.1" y="32.7">SSM14PT-GP-U</text>
<text x="170.7" y="31">ACES-CON3-GP-U1</text>
<text x="54.1" y="39.5">SC4D7U10V5ZY-3GP</text>
<text x="62.6" y="38.1">C807</text>
<text x="76.9" y="41">SCD1U16V2ZY-2GP</text>
<text x="79.5" y="38.1">C806</text>
<text x="224.8" y="38.1">R639</text>
<text x="229" y="41">0R2J-2-GP</text>
<text x="129.5" y="43.8">R819</text>
<text x="135.2" y="43.8">0R0402-PAD</text>
<text x="229.5" y="43.1">U73</text>
<text x="59.8" y="50.2">R805</text>
<text x="129.5" y="50.6">R820</text>
<text x="135.2" y="50.6">0R0402-PAD</text>
<text x="59.8" y="56">49D9R2F-GP</text>
<text x="72.4" y="58">C808</text>
<text x="72.4" y="59.3">SCD1U16V2ZY-2GP</text>
<text x="123.8" y="55.2">U93</text>
<text x="224.8" y="58">R640</text>
<text x="231.9" y="55.2">2N7002DW-7F-GP</text>
<text x="148" y="65.2">8K2R2J-3-GP</text>
<text x="150.8" y="63.7">R807</text>
<text x="165.9" y="63.7">R808</text>
<text x="165.9" y="65.4">10KR2J-3-GP</text>
<text x="229" y="60.9">0R2J-2-GP</text>
<text x="62.6" y="69.4">SC470P50V3JN-2GP</text>
<text x="65.5" y="68">C809</text>
<text x="27.1" y="76.5">Q38</text>
<text x="140.1" y="72.1">0R2J-2-GP</text>
<text x="150.5" y="72.3">R497</text>
<text x="21.4" y="82.2">MMBT3904-3-GP</text>
<text x="62.6" y="79.4">C811</text>
<text x="64" y="80.8">SC470P50V3JN-2GP</text>
<text x="27.1" y="90.7">Q37</text>
<text x="47" y="93.6">C813</text>
<text x="55.5" y="93.6">C812</text>
<text x="89.6" y="95">EMC2102-DZK-GP</text>
<text x="21.4" y="96.4">MMBT3904-3-GP</text>
<text x="47" y="96.4">SC470P50V3JN-2GP</text>
<text x="62.6" y="97.9">SC470P50V3JN-2GP</text>
<text x="86.8" y="100">R810</text>
<text x="134.4" y="100.9">RN67</text>
<text x="86.8" y="105.7">R815</text>
<text x="91.1" y="103.5">10KR2J-3-GP</text>
<text x="134.4" y="106.5">SRN10KJ-5-GP</text>
<text x="170.2" y="107.8">R812</text>
<text x="86.8" y="112.8">R811</text>
<text x="92.5" y="110.7">10KR2J-3-GP</text>
<text x="153.6" y="109.2">C814</text>
<text x="170.2" y="109.5">10KR2J-3-GP</text>
<text x="85.4" y="117.8">10KR2J-3-GP</text>
<text x="163.4" y="117.6" transform="rotate(-90 163.4 117.6)">SCD1U16V2ZY-2GP</text>
<text x="85.4" y="123.5">10KR2J-3-GP</text>
<text x="86.8" y="120.6">R809</text>
<text x="153.6" y="122">C815</text>
<text x="170.6" y="120.6">R813</text>
<text x="170.6" y="121.9">5K62R2F-GP</text>
<text x="42.4" y="130.7">U96</text>
<text x="163.4" y="130.4" transform="rotate(-90 163.4 130.4)">SCD1U16V2ZY-2GP</text>
<text x="35.2" y="140.7">NC7SZ08P5-GP</text>
<text x="143.5" y="150.5">R272</text>
<text x="143.5" y="151.8">10KR2F-2-GP</text>
<text x="186.4" y="154.7">R360</text>
<text x="148.7" y="157.8">D16</text>
<text x="186.4" y="156.2">100KR2J-1-GP</text>
<text x="56.4" y="164.7">R111</text>
<text x="172.1" y="167.6">SC1U10V3ZY-6GP</text>
<text x="180.7" y="166.1">C555</text>
<text x="132.3" y="170.4">R271</text>
<text x="138" y="170.4">10KR2F-2-GP D23</text>
<text x="146.5" y="171.8">BAT54-4-GP</text>
<text x="10" y="177.5">R95</text>
<text x="32" y="176.2">U28</text>
<text x="52.5" y="174.7">C249</text>
<text x="68.2" y="174.7">R112</text>
<text x="68.2" y="176">0R2J-2-GP</text>
<text x="8.6" y="180.4">18KR2F-GP</text>
<text x="68.2" y="187.5">R104</text>
<text x="68.2" y="188.7">0R2J-2-GP</text>
</g>
<g font-size="1.3" fill="#f00">
<text x="169.6" y="15.9">EMC2102_FAN_TACH_1</text>
<text x="185.2" y="15.9">41</text>
<text x="101.3" y="21.3">EMC2102_FAN_TACH</text>
<text x="146.8" y="19.6">EMC2102_FAN_TACH_1</text>
<text x="107" y="25.3">EMC2102_FAN_DRIVE</text>
<text x="215.1" y="35.3">SMBC_THERM</text>
<text x="118.4" y="45.2">SMBC_THERM_1</text>
<text x="141.1" y="45.2">SMBC_THERM</text>
<text x="208.8" y="46.7" transform="rotate(-90 208.8 46.7)">SMBD_THERM</text>
<text x="249.7" y="47.4">THER_SDA</text>
<text x="257.5" y="47.4">29,34,41</text>
<text x="70" y="52.3">EMC2102_VDD_3D3</text>
<text x="118.8" y="48.1">SMBD_THERM_1</text>
<text x="141.1" y="48.1">SMBD_THERM</text>
<text x="185.6" y="53.1">29,34,41</text>
<text x="191.6" y="53.1">THER_SCL</text>
<text x="27.1" y="65.7">4</text>
<text x="29.9" y="65.7">H_THERMDC</text>
<text x="132.6" y="70.8">ALERT#</text>
<text x="176.7" y="71.4">THRM#</text>
<text x="183.5" y="71.4">21</text>
<text x="27.1" y="72.8">4</text>
<text x="30.9" y="72.8">H_THERMDA</text>
<text x="48.7" y="76.5">EMC2102_DN2</text>
<text x="132.6" y="73.7">G7921_CLK</text>
<text x="132.6" y="76.5">EMC2102_CLK_SEL</text>
<text x="148.2" y="74.3">G7921_CLK</text>
<text x="156.2" y="74.3">21</text>
<text x="48.7" y="83.7">EMC2102_DP2</text>
<text x="135.4" y="79.4">THRM_RESET#</text>
<text x="48.7" y="87.9">EMC2102_DN3</text>
<text x="48.7" y="99.3">EMC2102_DP3</text>
<text x="118.4" y="103.5">EMC2102_THTRIP#</text>
<text x="118.4" y="102.1">EMC2102_PWROK#</text>
<text x="122.6" y="112.1">HW_THRM_SHDN#</text>
<text x="129.7" y="116.4">V_DEGREE</text>
<text x="8.6" y="136.8">21</text>
<text x="11.4" y="136.8">PM_PWROK</text>
<text x="51.5" y="134.9">THRM_RESET#</text>
<text x="68.6" y="134">PM_SLP_S3_1#</text>
<text x="78.8" y="134">29,33</text>
<text x="111.4" y="153.9">33 HW_THRM_SHDN#</text>
<text x="129.7" y="159">HW_THRM_SHDN#</text>
<text x="129.7" y="164.7">T8_HW_SHUT#</text>
<text x="196.2" y="162.4">PWR_S5_EN</text>
<text x="205" y="162.4">33</text>
<text x="17.5" y="178.9">CPU_THSET</text>
<text x="52.9" y="178.9">G709T_VCC</text>
<text x="120.4" y="178.1">29 S5_ENABLE</text>
<text x="16" y="181.8">T8_HW_SHUT#</text>
<text x="53.8" y="181.8">CPU_TH_HYST</text>
</g>
<g font-size="1.3" fill="#004080">
<text x="93.1" y="59.1" transform="rotate(-90 93.1 59.1)">GND</text>
<text x="101.6" y="59.7" transform="rotate(-90 101.6 59.7)">TACH</text>
<text x="107.3" y="59.5" transform="rotate(-90 107.3 59.5)">FANa</text>
<text x="110.1" y="59.5" transform="rotate(-90 110.1 59.5)">FANb</text>
<text x="90.4" y="66">VDD_3V</text>
<text x="104.5" y="62" transform="rotate(-90 104.5 62)">VDD_5Va</text>
<text x="113" y="62" transform="rotate(-90 113 62)">VDD_5Vb</text>
<text x="115.8" y="60.7" transform="rotate(-90 115.8 60.7)">SMCLK</text>
<text x="118.7" y="61.6" transform="rotate(-90 118.7 61.6)">SMDATA</text>
<text x="123.3" y="66">NC#21</text>
<text x="90.4" y="68.8">DN1</text>
<text x="90.4" y="71.7">DP1</text>
<text x="122.4" y="71.7">ALERT#</text>
<text x="124.5" y="68.8">GND</text>
<text x="90.4" y="74.5">DN2</text>
<text x="90.4" y="77.4">DP2</text>
<text x="121.6" y="77.4">CLK_SEL</text>
<text x="122.8" y="74.5">CLK_IN</text>
<text x="90.4" y="80.2">DN3</text>
<text x="90.4" y="83.1">DP3</text>
<text x="122.3" y="80.2">RESET#</text>
<text x="123.3" y="83.1">NC#15</text>
<text x="101.6" y="91.7" transform="rotate(-90 101.6 91.7)">NC#8</text>
<text x="104.5" y="91.7" transform="rotate(-90 104.5 91.7)">SHDN_SEL</text>
<text x="107.3" y="91.7" transform="rotate(-90 107.3 91.7)">FAN_MODE</text>
<text x="110.1" y="91.7" transform="rotate(-90 110.1 91.7)">TRIP_SET</text>
<text x="113" y="91.7" transform="rotate(-90 113 91.7)">SYS_SHDN#</text>
<text x="115.8" y="91.7" transform="rotate(-90 115.8 91.7)">THERMTRIP#</text>
<text x="118.7" y="91.7" transform="rotate(-90 118.7 91.7)">POWER_OK#</text>
<text x="37.7" y="137.1">Y</text>
<text x="37.7" y="134.3">VCC</text>
<text x="41.9" y="137.1">GND</text>
<text x="44" y="134.3">A</text>
<text x="44" y="135.7">B</text>
<text x="32" y="179.8">SET</text>
<text x="40.7" y="179.8">VCC</text>
<text x="32" y="181.2">GND</text>
<text x="32" y="182.6">OUT#</text>
<text x="40" y="182.6">HYST</text>
</g>
<g font-size="1">
<text x="30.5" y="1.1">5</text>
<text x="88.6" y="1.1">4</text>
<text x="146.7" y="1.1">3</text>
<text x="204.8" y="1.1">2</text>
<text x="262.8" y="1.1">1</text>
<text x=".4" y="26.4">D</text>
<text x="292.3" y="26.4">D</text>
<text x=".4" y="74.7">C</text>
<text x="292.3" y="74.7">C</text>
<text x=".4" y="122.9">B</text>
<text x="292.3" y="122.9">B</text>
<text x=".4" y="171.2">A</text>
<text x="292.3" y="171.2">A</text>
<text x="30.5" y="195.5">5</text>
<text x="88.6" y="195.5">4</text>
<text x="146.7" y="195.5">3</text>
<text x="204.8" y="195.5">2</text>
<text x="262.8" y="195.5">1</text>
</g>
</svg>
